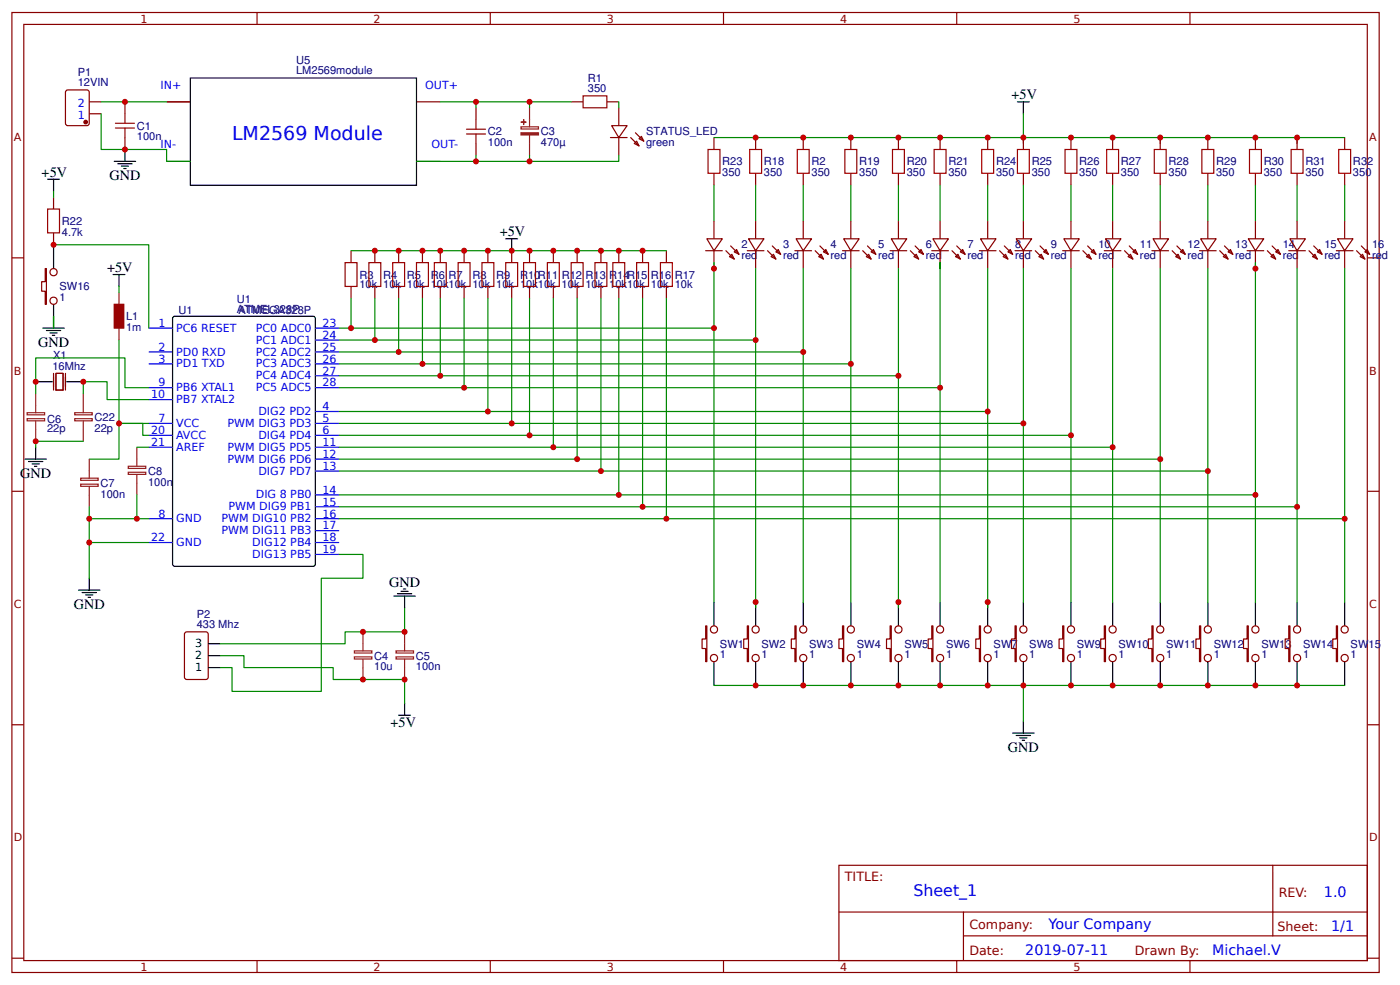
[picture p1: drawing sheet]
<svg xmlns="http://www.w3.org/2000/svg" width="311mm" height="219mm" viewBox="0 0 311 219" stroke-linecap="round" stroke-linejoin="round" font-family="sans-serif">
<g fill="none" stroke="#800" stroke-width=".26">
<path d="M2.6 2.8h304.1v213.2h-304.1zM5.3 5.4h298.7v208h-298.7zM57.1 2.8v2.6M109 2.8v2.6M160.9 2.8v2.6M212.7 2.8v2.6M264.6 2.8v2.6M2.6 57.3h2.7M304 57.3h2.7M2.6 109.1h2.7M304 109.1h2.7M2.6 161h2.7"/>
<path d="M304 161h2.7M186.5 192.2h117.5v21.2h-117.5zM283 192.2v15.7M2.6 212.9h2.7M57.1 213.4v2.6M109 213.4v2.6M160.9 213.4v2.6M186.6 202.6h117.3M212.7 213.4v2.6M214.2 207.9h89.7M214.2 202.6v10.6M264.6 213.4v2.6"/>
<path d="M304 212.9h2.7"/>
</g>
<path d="M38.4 70.5l.5-.3h30.7l.4 .3 .1 54.8-.2 .4-31 .1-.5-.3z" fill="#fff" stroke="#000" stroke-width=".26"/>
<g fill="none" stroke="#00f" stroke-width=".26">
<path d="M33.1 72.9h5.3M33.1 78.2h5.3M70.1 72.9h5.3M70.1 78.2h5.3M70.1 75.5h5.3M33.1 80.8h5.3M33.1 94.1h5.3M33.1 96.7h5.3M33.1 86.1h5.3M33.1 88.8h5.3M33.1 99.4h5.3M70.1 80.8h5.3"/>
<path d="M70.1 91.4h5.3M70.1 94.1h5.3M70.1 96.7h5.3M70.1 86.1h5.3M70.1 99.4h5.3M70.1 83.5h5.3M33.1 115.2h5.3M70.1 115.2h5.3M70.1 102h5.3M70.1 104.6h5.3M70.1 109.9h5.3M70.1 112.6h5.3"/>
<path d="M70.1 117.9h5.3M33.1 120.5h5.3M70.1 120.5h5.3M70.1 123.2h5.3"/>
</g>
<g fill="none" stroke="#800" stroke-width=".26">
<path d="M14.8 20h4.5l.5 .2v7.2l-.2 .4-4.5 .1-.5-.2v-7.2zM19.8 25.3h2.7M19.8 22.6h2.7M27.8 22.6v2.7M27.8 30.6v2.6M37 22.6h5.3M37 35.9h5.3M92.6 22.6h5.3M92.6 35.9h5.3M105.8 23.9v2.7M105.8 31.9v2.6M127 22.6h2.6"/>
<path d="M134.9 22.6h2.7M135.7 30.6h3.7M136 27.9h3.4l-1.8 2.7zM137.6 23.9v4M137.6 30.6v3.9M140.2 30.6l1.9 1.8M141 31.9l.6-.5 .5 1zM141.3 29.5l1.8 1.9M142.1 30.8l.5-.5 .5 1.1zM158.7 30.6v2.6M158.7 38.5v2.6M168 30.6v2.6"/>
<path d="M168 38.5v2.6M178.6 30.6v2.6M178.6 38.5v2.6M189.2 30.6v2.6M189.2 38.5v2.6M199.8 30.6v2.6M199.8 38.5v2.6M209 30.6v2.6M209 38.5v2.6M219.6 30.6v2.6M219.6 38.5v2.6M227.5 30.6v2.6"/>
<path d="M227.5 38.5v2.6M238.1 30.6v2.6M238.1 38.5v2.6M247.4 30.6v2.6M247.4 38.5v2.6M258 30.6v2.6M258 38.5v2.6M268.6 30.6v2.6M268.6 38.5v2.6M279.1 30.6v2.6M279.1 38.5v2.6M288.4 30.6v2.6"/>
<path d="M288.4 38.5v2.6M299 30.6v2.6M299 38.5v2.6M10.1 59.7h.2v7.9h-.2v-2.9h-.8v-2.1h.8zM11.9 43.8v2.6M11.9 51.7v2.7M78.1 55.7v2.6M83.3 55.7v2.6M88.6 55.7v2.6M93.9 55.7v2.6M97.9 55.7v2.6M103.2 55.7v2.6"/>
<path d="M108.5 55.7v2.6M113.8 55.7v2.6M117.7 55.7v2.6M123 55.7v2.6M128.3 55.7v2.6M133.6 55.7v2.6M137.6 55.7v2.6M142.9 55.7v2.6M148.2 55.7v2.6M156.9 55.7h3.7M157.2 53h3.4l-1.9 2.7zM158.7 49.1v3.9"/>
<path d="M158.7 55.7v4M161.4 55.7l1.8 1.8M162.5 54.6l1.8 1.9M162.7 56.5l.5 1-1-.5zM163.2 56l.6-.6 .5 1.1zM166.2 55.7h3.7M166.4 53h3.5l-1.9 2.7zM168 49.1v3.9M168 55.7v4M170.7 55.7l1.8 1.8M171.4 57l.6-.5 .5 1zM171.7 54.6l1.9 1.9"/>
<path d="M172.5 56l.5-.6 .6 1.1zM176.7 55.7h3.7M177 53h3.4l-1.8 2.7zM178.6 49.1v3.9M178.6 55.7v4M181.2 55.7l1.9 1.8M182 57l.6-.5 .5 1zM182.3 54.6l1.8 1.9M183.1 56l.5-.6 .5 1.1zM187.3 55.7h3.7M187.6 53h3.4l-1.8 2.7zM189.2 49.1v3.9"/>
<path d="M189.2 55.7v4M191.8 55.7l1.9 1.8M192.6 57l.5-.5 .6 1zM192.9 54.6l1.8 1.9M193.7 56l.5-.6 .5 1.1zM197.9 55.7h3.7M198.2 53h3.4l-1.8 2.7zM199.8 49.1v3.9M199.8 55.7v4M202.4 55.7l1.9 1.8M203.2 57l.5-.5 .6 1zM203.5 54.6l1.8 1.9"/>
<path d="M204.3 56l.5-.6 .5 1.1zM207.2 55.7h3.7M207.4 53h3.5l-1.9 2.7zM209 49.1v3.9M209 55.7v4M211.7 55.7l1.8 1.8M212.5 57l.5-.5 .5 1zM212.7 54.6l1.9 1.9M213.5 56l.5-.6 .6 1.1zM217.8 55.7h3.7M218 53h3.5l-1.9 2.7zM219.6 49.1v3.9"/>
<path d="M219.6 55.7v4M222.2 55.7l1.9 1.8M223 57l.6-.5 .5 1zM223.3 54.6l1.9 1.9M224.6 55.4l.6 1.1-1.1-.5zM225.7 55.7h3.7M226 53h3.4l-1.9 2.7zM227.5 49.1v3.9M227.5 55.7v4M230.2 55.7l1.8 1.8M231 57l.5-.5 .5 1zM231.2 54.6l1.9 1.9"/>
<path d="M232.6 55.4l.5 1.1-1.1-.5zM236.3 55.7h3.7M236.5 53h3.5l-1.9 2.7zM238.1 49.1v3.9M238.1 55.7v4M240.8 55.7l1.8 1.8M241.6 57l.5-.5 .5 1zM241.8 54.6l1.9 1.9M242.6 56l.6-.6 .5 1.1zM245.5 55.7h3.7M245.8 53h3.4l-1.8 2.7zM247.4 49.1v3.9"/>
<path d="M247.4 55.7v4M250 55.7l1.9 1.8M250.8 57l.6-.5 .5 1zM251.1 54.6l1.8 1.9M251.9 56l.5-.6 .5 1.1zM256.1 55.7h3.7M256.4 53h3.4l-1.8 2.7zM258 49.1v3.9M258 55.7v4M260.6 55.7l1.9 1.8M261.4 57l.5-.5 .6 1zM261.7 54.6l1.8 1.9"/>
<path d="M262.5 56l.5-.6 .5 1.1zM266.7 55.7h3.7M267 53h3.4l-1.8 2.7zM268.6 49.1v3.9M268.6 55.7v4M271.2 55.7l1.8 1.8M272 57l.5-.5 .5 1zM272.3 54.6l1.8 1.9M273 56l.6-.6 .5 1.1zM277.3 55.7h3.7M277.5 53h3.5l-1.9 2.7zM279.1 49.1v3.9"/>
<path d="M279.1 55.7v4M281.8 55.7l1.8 1.8M282.8 54.6l1.9 1.9M283.1 56.5l.5 1-1-.5zM284.2 55.4l.5 1.1-1.1-.5zM286.5 55.7h3.7M286.8 53h3.4l-1.8 2.7zM288.4 49.1v3.9M288.4 55.7v4M291 55.7l1.9 1.8M291.8 57l.6-.5 .5 1zM292.1 54.6l1.9 1.9"/>
<path d="M292.9 56l.5-.6 .6 1.1zM297.1 55.7h3.7M297.4 53h3.4l-1.8 2.7zM299 49.1v3.9M299 55.7v4M301.6 55.7l1.9 1.8M302.7 54.6l1.8 1.9M302.9 56.5l.6 1-1.1-.5zM304 55.4l.5 1.1-1-.5zM78.1 63.6v2.7M83.3 63.6v2.7M88.6 63.6v2.7"/>
<path d="M93.9 63.6v2.7M97.9 63.6v2.7M103.2 63.6v2.7M108.5 63.6v2.7M113.8 63.6v2.7M117.7 63.6v2.7M123 63.6v2.7M128.3 63.6v2.7M133.6 63.6v2.7M137.6 63.6v2.7M142.9 63.6v2.7M148.2 63.6v2.7"/>
<path d="M11.9 82.9v3.8M12.4 82.9h1.6v3.8h-1.6zM14.6 82.9v3.8M156.9 139h.3v8h-.3v-2.9h-.8v-2.2h.8zM166.2 139h.2v8h-.2v-2.9h-.8v-2.2h.8zM176.7 139h.3v8h-.3v-2.9h-.8v-2.2h.8zM187.3 139h.3v8h-.3v-2.9h-.8v-2.2h.8zM197.9 139h.3v8h-.3v-2.9h-.8v-2.2h.8zM207.2 139h.2v8h-.2v-2.9h-.8v-2.2h.8zM217.8 139h.2v8h-.2v-2.9h-.8v-2.2h.8zM225.7 139h.3v8h-.3v-2.9h-.8v-2.2h.8zM227.5 139a.81 .81 0 0 0-.7 1.1 .81 .81 0 0 0 1.3 .4 .81 .81 0 0 0-.1-1.3l-.5-.2"/>
<path d="M236.3 139h.2v8h-.2v-2.9h-.8v-2.2h.8zM245.5 139h.3v8h-.3v-2.9h-.8v-2.2h.8zM247.4 139a.81 .81 0 0 0-.7 1.1 .81 .81 0 0 0 1.2 .4 .81 .81 0 0 0-.1-1.3l-.4-.2M256.1 139h.3v8h-.3v-2.9h-.8v-2.2h.8zM266.7 139h.3v8h-.3v-2.9h-.8v-2.2h.8zM277.3 139h.2v8h-.2v-2.9h-.8v-2.2h.8zM286.5 139h.3v8h-.3v-2.9h-.7v-2.2h.7zM297.1 139h.3v8h-.3v-2.9h-.8v-2.2h.8zM41.1 140.6l.4-.2h4.3l.4 .2 .1 9.8-.3 .5h-4.5l-.4-.2zM227.5 145.4a.81 .81 0 0 0-.7 1.1 .81 .81 0 0 0 1.3 .3 .81 .81 0 0 0-.1-1.3l-.5-.1M247.4 145.4a.81 .81 0 0 0-.7 1.1 .81 .81 0 0 0 1.2 .3 .81 .81 0 0 0-.1-1.3l-.4-.1"/>
<circle cx="11.9" cy="66.8" r=".8"/>
<circle cx="11.9" cy="60.5" r=".8"/>
<circle cx="158.8" cy="139.8" r=".8"/>
<circle cx="168" cy="139.8" r=".8"/>
<circle cx="178.6" cy="139.8" r=".8"/>
<circle cx="189.2" cy="139.8" r=".8"/>
<circle cx="199.8" cy="139.8" r=".8"/>
<circle cx="209" cy="139.8" r=".8"/>
<circle cx="219.6" cy="139.8" r=".8"/>
<circle cx="238.1" cy="139.8" r=".8"/>
<circle cx="258" cy="139.8" r=".8"/>
<circle cx="268.6" cy="139.8" r=".8"/>
<circle cx="279.1" cy="139.8" r=".8"/>
<circle cx="288.4" cy="139.8" r=".8"/>
<circle cx="299" cy="139.8" r=".8"/>
<circle cx="158.8" cy="146.2" r=".8"/>
<circle cx="168" cy="146.2" r=".8"/>
<circle cx="178.6" cy="146.2" r=".8"/>
<circle cx="189.2" cy="146.2" r=".8"/>
<circle cx="199.8" cy="146.2" r=".8"/>
<circle cx="209" cy="146.2" r=".8"/>
<circle cx="219.6" cy="146.2" r=".8"/>
<circle cx="238.1" cy="146.2" r=".8"/>
<circle cx="258" cy="146.2" r=".8"/>
<circle cx="268.6" cy="146.2" r=".8"/>
<circle cx="279.1" cy="146.2" r=".8"/>
<circle cx="288.4" cy="146.2" r=".8"/>
<circle cx="299" cy="146.2" r=".8"/>
</g>
<circle cx="19" cy="27.1" r=".4" fill="#800" stroke="#800" stroke-width=".26"/>
<g fill="none" stroke="#a00000" stroke-width=".26">
<path d="M25.7 28.4h4.2M25.7 27.4h4.2M27.8 25.3v2.1M27.8 28.4v2.2M103.7 29.8h4.2M103.7 28.7h4.2M105.8 26.6v2.1M105.8 29.8v2.1M129.6 21.3h5.3v2.6h-5.3zM157.4 33.2h2.7v5.3h-2.7zM166.7 33.2h2.6v5.3h-2.6zM177.3 33.2h2.6v5.3h-2.6z"/>
<path d="M187.9 33.2h2.6v5.3h-2.6zM198.4 33.2h2.7v5.3h-2.7zM207.7 33.2h2.6v5.3h-2.6zM218.3 33.2h2.6v5.3h-2.6zM226.2 33.2h2.7v5.3h-2.7zM236.8 33.2h2.6v5.3h-2.6zM246.1 33.2h2.6v5.3h-2.6zM256.6 33.2h2.7v5.3h-2.7zM267.2 33.2h2.7v5.3h-2.7zM277.8 33.2h2.7v5.3h-2.7zM287.1 33.2h2.6v5.3h-2.6zM297.7 33.2h2.6v5.3h-2.6z"/>
<path d="M10.6 46.4h2.6v5.3h-2.6zM76.7 58.3h2.7v5.3h-2.7zM82 58.3h2.7v5.3h-2.7zM87.3 58.3h2.7v5.3h-2.7zM92.6 58.3h2.6v5.3h-2.6zM96.6 58.3h2.6v5.3h-2.6zM101.9 58.3h2.6v5.3h-2.6zM107.2 58.3h2.6v5.3h-2.6zM112.4 58.3h2.7v5.3h-2.7zM116.4 58.3h2.7v5.3h-2.7zM121.7 58.3h2.7v5.3h-2.7zM127 58.3h2.6v5.3h-2.6z"/>
<path d="M132.3 58.3h2.6v5.3h-2.6zM136.3 58.3h2.6v5.3h-2.6zM141.6 58.3h2.6v5.3h-2.6zM146.8 58.3h2.7v5.3h-2.7z"/>
</g>
<g fill="none" stroke="#080" stroke-width=".26">
<path d="M22.5 25.3v7.9h14.5v2.7h5.3M22.5 22.6h19.8M97.9 22.6h29.1M105.8 22.6v1.3M105.8 34.5v1.4M117.7 22.6v1.3M117.7 34.5v1.4M137.6 34.5v1.4h-45M137.6 22.6v1.3M227.5 25.3v5.3h-68.8M227.5 31.9v-1.3h30.5v1.3M258 30.6h30.4v1.3"/>
<path d="M288.4 30.6h10.6M11.9 54.4h21.2v18.5M11.9 42.5v1.3M78.1 55.7h70.1M158.7 41.1v8M158.7 58.3v75.4M168 41.1v8M168 59.7v75.4M178.6 41.1v8M178.6 59.7v74M189.2 41.1v8M189.2 59.7v74"/>
<path d="M199.8 41.1v8M199.8 59.7v75.4M209 59.7v-1.4v75.4M209 41.1v8M219.6 41.1v8M219.6 59.7v75.4M227.5 41.1v8M227.5 59.7v74M238.1 41.1v8M238.1 59.7v74M247.4 41.1v8M247.4 59.7v74"/>
<path d="M258 41.1v8M258 59.7v74M268.6 41.1v8M268.6 59.7v74M279.1 41.1v8M279.1 58.3v75.4M288.4 41.1v8M288.4 59.7v74M299 41.1v8M299 59.7v74M11.9 70.2v2.7M26.5 75.5v18.6h5.2v2.6h1.4"/>
<path d="M26.5 63.6v1.4M75.4 72.9h83.3M75.4 75.5h92.6M75.4 78.2h103.2M78.1 66.3v6.6M83.3 66.3v9.2M88.6 66.3v11.9M93.9 66.3v14.5M97.9 66.3v17.2M103.2 66.3v19.8M108.5 66.3v25.1M113.8 66.3v27.8"/>
<path d="M117.7 66.3v30.4M123 66.3v33.1M128.3 66.3v35.7M133.6 66.3v38.3M137.6 66.3v43.6M142.9 66.3v46.3M148.2 66.3v48.9M18.5 87.4v-2.6h5.3v4h9.3M18.5 98h-10.6v1.4M30.4 99.4h2.7M33.1 94.1h-6.6v7.9h-6.7M33.1 86.1h-5.3v-6.6h-19.9v7.9"/>
<path d="M75.4 80.8h113.8M75.4 83.5h124.4M75.4 86.1h133.6M75.4 91.4h144.2M75.4 94.1h152.1M75.4 96.7h162.7M75.4 99.4h172M19.8 112.6v2.6M30.4 109.9v5.3M33.1 115.2h-13.3v5.3M75.4 102h182.6M75.4 104.6h193.2"/>
<path d="M75.4 109.9h203.7M75.4 112.6h213M75.4 115.2h223.6M33.1 120.5h-13.3v8M75.4 123.2h5.3v5.3h-9.3v25.1h-19.8v-5.3h-2.7M90 135.1v5.3h-13.3v2.6h-27.8M48.9 145.7h5.3v2.6h19.9v2.6h15.9v5.3M158.7 152.3h140.3M227.5 152.3v7.9"/>
</g>
<g fill="none" stroke="#8d2323" stroke-width=".26">
<path d="M115.8 28.2h3.9v.5h-3.9zM117.7 23.9v4.3M117.7 30v4.5M26.5 65v2.6M26.5 72.9v2.6M6 93h3.9v.5h-3.9zM6 91.7h3.9v.5h-3.9zM7.9 87.4v4.3M7.9 93.5v4.5M16.6 93h3.9v.5h-3.9zM16.6 91.7h3.9v.5h-3.9zM18.5 87.4v4.3"/>
<path d="M18.5 93.5v4.5M30.4 99.4v4.2M17.9 107.6h3.9v.4h-3.9zM17.9 106.2h3.9v.5h-3.9zM19.8 102v4.2M19.8 108.1v4.5M28.5 104.9h3.9v.5h-3.9zM28.5 103.6h3.9v.5h-3.9zM30.4 105.4v4.5M78.8 145.9h3.9v.5h-3.9zM78.8 144.6h3.9v.5h-3.9zM80.7 140.4v4.2"/>
<path d="M80.7 146.4v4.5M88.1 145.9h3.8v.5h-3.8zM88.1 144.6h3.8v.5h-3.8zM90 140.4v4.2M90 146.4v4.5"/>
</g>
<g fill="#8d2323" stroke="#8d2323" stroke-width=".26">
<path d="M115.8 29.5h3.9v.5h-3.9z"/>
<path d="M115.9 27.1h1z"/>
<path d="M116.4 26.6v1z"/>
</g>
<g fill="none" stroke="#000" stroke-width=".26">
<path d="M42.3 17.3h50.3v23.8h-50.3zM10.6 39.8h2.6M11.9 39.8v2.7M25.4 35.9h4.8M26.2 36.4h3.2M27 36.9h1.6M27.5 37.4h.5M27.8 33.2v2.7M226.2 22.6h2.7M227.5 22.6v2.7M11.9 54.4v5.3M112.4 53h2.7"/>
<path d="M113.8 53v2.7M9.5 72.9h4.8M10.3 73.4h3.2M11.1 74h1.6M11.6 74.5h.6M11.9 67.6v5.3M25.1 61h2.7M26.5 61v2.6M7.9 84.8h3.7M7.9 99.4v2.6M14.8 84.8h3.7M5.6 102h4.7"/>
<path d="M6.3 102.5h3.2M7.1 103.1h1.6M7.7 103.6h.5M17.5 131.1h4.7M18.3 131.6h3.1M19 132.2h1.6M19.6 132.7h.5M19.8 128.5v2.6M87.6 132.4h4.7M88.4 131.9h3.1M89.2 131.4h1.6M89.7 130.8h.5"/>
<path d="M90 132.4v2.7M158.7 133.7v5.3M168 133.7v5.3M178.6 133.7v5.3M189.2 133.7v5.3M199.8 133.7v5.3M209 133.7v5.3M219.6 133.7v5.3M227.5 133.7v5.3M238.1 133.7v5.3M247.4 133.7v5.3M258 133.7v5.3"/>
<path d="M268.6 133.7v5.3M279.1 133.7v5.3M288.4 133.7v5.3M299 133.7v5.3M46.3 143h2.6M46.3 148.3h2.6M46.3 145.7h2.6M88.6 158.9h2.7M90 156.2v2.7M158.7 147v5.3M168 147v5.3M178.6 147v5.3"/>
<path d="M189.2 147v5.3M199.8 147v5.3M209 147v5.3M219.6 147v5.3M227.5 147v5.3M238.1 147v5.3M247.4 147v5.3M258 147v5.3M268.6 147v5.3M279.1 147v5.3M288.4 147v5.3M299 147v5.3"/>
<path d="M225.2 162.9h4.7M226 163.4h3.1M226.7 163.9h1.6M227.3 164.4h.5M227.5 160.2v2.7"/>
</g>
<path d="M25.4 67.6h2.1v5.3h-2.1z" fill="#a00000" stroke="#a00000" stroke-width=".26"/>
<g fill="#c00">
<circle cx="117.7" cy="35.9" r=".66"/>
<circle cx="105.8" cy="22.6" r=".66"/>
<circle cx="27.8" cy="22.6" r=".66"/>
<circle cx="288.4" cy="30.6" r=".66"/>
<circle cx="268.6" cy="30.6" r=".66"/>
<circle cx="247.4" cy="30.6" r=".66"/>
<circle cx="209" cy="30.6" r=".66"/>
<circle cx="189.2" cy="30.6" r=".66"/>
<circle cx="19.8" cy="120.5" r=".66"/>
<circle cx="19.8" cy="115.2" r=".66"/>
<circle cx="26.5" cy="94.1" r=".66"/>
<circle cx="11.9" cy="54.4" r=".66"/>
<circle cx="90" cy="140.4" r=".66"/>
<circle cx="80.7" cy="140.4" r=".66"/>
<circle cx="258" cy="30.6" r=".66"/>
<circle cx="227.5" cy="30.6" r=".66"/>
<circle cx="148.2" cy="115.2" r=".66"/>
<circle cx="137.6" cy="109.9" r=".66"/>
<circle cx="128.3" cy="102" r=".66"/>
<circle cx="123" cy="99.4" r=".66"/>
<circle cx="117.7" cy="96.7" r=".66"/>
<circle cx="108.5" cy="91.4" r=".66"/>
<circle cx="97.9" cy="83.5" r=".66"/>
<circle cx="88.6" cy="78.2" r=".66"/>
<circle cx="113.8" cy="55.7" r=".66"/>
<circle cx="299" cy="115.2" r=".66"/>
<circle cx="279.1" cy="109.9" r=".66"/>
<circle cx="258" cy="102" r=".66"/>
<circle cx="238.1" cy="96.7" r=".66"/>
<circle cx="219.6" cy="91.4" r=".66"/>
<circle cx="199.8" cy="83.5" r=".66"/>
<circle cx="178.6" cy="78.2" r=".66"/>
<circle cx="158.8" cy="72.9" r=".66"/>
<circle cx="219.6" cy="133.7" r=".66"/>
<circle cx="199.8" cy="133.7" r=".66"/>
<circle cx="168" cy="133.7" r=".66"/>
<circle cx="158.8" cy="59.7" r=".66"/>
<circle cx="279.1" cy="59.7" r=".66"/>
<circle cx="168" cy="75.5" r=".66"/>
<circle cx="189.2" cy="80.8" r=".66"/>
<circle cx="209" cy="86.1" r=".66"/>
<circle cx="227.5" cy="94.1" r=".66"/>
<circle cx="247.4" cy="99.4" r=".66"/>
<circle cx="268.6" cy="104.6" r=".66"/>
<circle cx="288.4" cy="112.6" r=".66"/>
<circle cx="288.4" cy="152.3" r=".66"/>
<circle cx="279.1" cy="152.3" r=".66"/>
<circle cx="268.6" cy="152.3" r=".66"/>
<circle cx="258" cy="152.3" r=".66"/>
<circle cx="247.4" cy="152.3" r=".66"/>
<circle cx="238.1" cy="152.3" r=".66"/>
<circle cx="227.5" cy="152.3" r=".66"/>
<circle cx="219.6" cy="152.3" r=".66"/>
<circle cx="209" cy="152.3" r=".66"/>
<circle cx="199.8" cy="152.3" r=".66"/>
<circle cx="189.2" cy="152.3" r=".66"/>
<circle cx="178.6" cy="152.3" r=".66"/>
<circle cx="168" cy="152.3" r=".66"/>
<circle cx="83.3" cy="75.5" r=".66"/>
<circle cx="93.9" cy="80.8" r=".66"/>
<circle cx="103.2" cy="86.1" r=".66"/>
<circle cx="113.8" cy="94.1" r=".66"/>
<circle cx="133.6" cy="104.6" r=".66"/>
<circle cx="142.9" cy="112.6" r=".66"/>
<circle cx="80.7" cy="150.9" r=".66"/>
<circle cx="90" cy="150.9" r=".66"/>
<circle cx="78.1" cy="72.9" r=".66"/>
<circle cx="30.4" cy="115.2" r=".66"/>
<circle cx="178.6" cy="30.6" r=".66"/>
<circle cx="199.8" cy="30.6" r=".66"/>
<circle cx="219.6" cy="30.6" r=".66"/>
<circle cx="238.1" cy="30.6" r=".66"/>
<circle cx="279.1" cy="30.6" r=".66"/>
<circle cx="168" cy="30.6" r=".66"/>
<circle cx="7.9" cy="98" r=".66"/>
<circle cx="18.5" cy="84.8" r=".66"/>
<circle cx="7.9" cy="84.8" r=".66"/>
<circle cx="137.6" cy="55.7" r=".66"/>
<circle cx="133.6" cy="55.7" r=".66"/>
<circle cx="128.3" cy="55.7" r=".66"/>
<circle cx="123" cy="55.7" r=".66"/>
<circle cx="108.5" cy="55.7" r=".66"/>
<circle cx="103.2" cy="55.7" r=".66"/>
<circle cx="97.9" cy="55.7" r=".66"/>
<circle cx="93.9" cy="55.7" r=".66"/>
<circle cx="88.6" cy="55.7" r=".66"/>
<circle cx="83.3" cy="55.7" r=".66"/>
<circle cx="117.7" cy="55.7" r=".66"/>
<circle cx="142.9" cy="55.7" r=".66"/>
<circle cx="27.8" cy="33.2" r=".66"/>
<circle cx="117.7" cy="22.6" r=".66"/>
<circle cx="105.8" cy="35.9" r=".66"/>
</g>
<text font-size="4.2" fill="#00f" x="51.6" y="31.1">LM2569 Module</text>
<text font-size="3.5" fill="#00f" x="203.1" y="199">Sheet_1</text>
<g font-size="3.2">
<text x="224.9" y="22.1">+5V</text>
<text x="9.3" y="39.3">+5V</text>
<text x="24.3" y="40.1">GND</text>
<text x="111.1" y="52.5">+5V</text>
<text x="23.8" y="60.5">+5V</text>
<text x="8.5" y="77.1">GND</text>
<text x="4.5" y="106.2">GND</text>
<text x="86.5" y="130.3">GND</text>
<text x="16.4" y="135.3">GND</text>
<text x="86.8" y="161.5">+5V</text>
<text x="224.1" y="167.1">GND</text>
</g>
<g font-size="3.2" fill="#00f">
<text x="294.4" y="199.2">1.0</text>
<text x="233.2" y="206.3">Your Company</text>
<text x="296" y="206.9">1/1</text>
<text x="228" y="212.2">2019-07-11</text>
<text x="269.5" y="212.1">Michael.V</text>
</g>
<g font-size="2.8" fill="#800">
<text x="187.9" y="195.7">TITLE:</text>
<text x="284.3" y="199.2">REV:</text>
<text x="215.5" y="206.3">Company:</text>
<text x="284.1" y="206.8">Sheet:</text>
<text x="215.5" y="212.1">Date:</text>
<text x="252.3" y="212.1">Drawn By:</text>
</g>
<g font-size="2.5" fill="#800">
<text x="31.2" y="5">1</text>
<text x="83.1" y="5">2</text>
<text x="134.9" y="5">3</text>
<text x="186.8" y="5">4</text>
<text x="238.7" y="5">5</text>
<text x="3" y="31.4">A</text>
<text x="304.4" y="31.4">A</text>
<text x="3" y="83.2">B</text>
<text x="304.4" y="83.2">B</text>
<text x="3" y="135.1">C</text>
<text x="304.4" y="135.1">C</text>
<text x="3" y="186.9">D</text>
<text x="304.4" y="186.9">D</text>
<text x="31.2" y="215.6">1</text>
<text x="83.1" y="215.6">2</text>
<text x="134.9" y="215.6">3</text>
<text x="186.8" y="215.6">4</text>
<text x="238.7" y="215.6">5</text>
</g>
<g font-size="2.5" fill="#000080">
<text x="17.3" y="17">P1</text>
<text x="65.8" y="16.5">LM2569module</text>
<text x="65.8" y="14.2">U5</text>
<text x="17.3" y="19.2">12VIN</text>
<text x="130.7" y="20.5">350</text>
<text x="130.7" y="18.1">R1</text>
<text x="30.4" y="28.8">C1</text>
<text x="30.4" y="31.2">100n</text>
<text x="108.5" y="32.5">100n</text>
<text x="108.5" y="30.1">C2</text>
<text x="120.3" y="32.5">470µ</text>
<text x="120.3" y="30.1">C3</text>
<text x="143.7" y="32.4">green</text>
<text x="143.7" y="30">STATUS_LED</text>
<text x="160.6" y="39">350</text>
<text x="160.6" y="36.6">R23</text>
<text x="169.9" y="39">350</text>
<text x="169.9" y="36.6">R18</text>
<text x="180.4" y="39">350</text>
<text x="180.4" y="36.6">R2</text>
<text x="191" y="39">350</text>
<text x="191" y="36.6">R19</text>
<text x="201.6" y="39">350</text>
<text x="201.6" y="36.6">R20</text>
<text x="210.9" y="39">350</text>
<text x="210.9" y="36.6">R21</text>
<text x="221.5" y="39">350</text>
<text x="221.5" y="36.6">R24</text>
<text x="229.4" y="39">350</text>
<text x="229.4" y="36.6">R25</text>
<text x="240" y="39">350</text>
<text x="240" y="36.6">R26</text>
<text x="249.2" y="39">350</text>
<text x="249.2" y="36.6">R27</text>
<text x="259.8" y="39">350</text>
<text x="259.8" y="36.6">R28</text>
<text x="270.4" y="39">350</text>
<text x="270.4" y="36.6">R29</text>
<text x="281" y="39">350</text>
<text x="281" y="36.6">R30</text>
<text x="290.2" y="39">350</text>
<text x="290.2" y="36.6">R31</text>
<text x="300.8" y="39">350</text>
<text x="300.8" y="36.6">R32</text>
<text x="13.8" y="52.4">4.7k</text>
<text x="13.8" y="49.9">R22</text>
<text x="164.8" y="57.5">red</text>
<text x="164.8" y="55.2">2</text>
<text x="174.1" y="57.5">red</text>
<text x="174.1" y="55.2">3</text>
<text x="184.7" y="57.5">red</text>
<text x="184.7" y="55.2">4</text>
<text x="195.3" y="57.5">red</text>
<text x="195.3" y="55.2">5</text>
<text x="205.8" y="57.5">red</text>
<text x="205.8" y="55.2">6</text>
<text x="215.1" y="57.5">red</text>
<text x="215.1" y="55.2">7</text>
<text x="225.7" y="57.5">red</text>
<text x="225.7" y="55.2">8</text>
<text x="233.6" y="57.5">red</text>
<text x="233.6" y="55.2">9</text>
<text x="244.2" y="57.5">red</text>
<text x="244.2" y="55.2">10</text>
<text x="253.5" y="57.5">red</text>
<text x="253.5" y="55.2">11</text>
<text x="264.1" y="57.5">red</text>
<text x="264.1" y="55.2">12</text>
<text x="274.6" y="57.5">red</text>
<text x="274.6" y="55.2">13</text>
<text x="285.2" y="57.5">red</text>
<text x="285.2" y="55.2">14</text>
<text x="294.5" y="57.5">red</text>
<text x="294.5" y="55.2">15</text>
<text x="305.1" y="57.5">red</text>
<text x="305.1" y="55.2">16</text>
<text x="13.2" y="64.5">SW16</text>
<text x="79.9" y="64.1">10k</text>
<text x="79.9" y="61.9">R3</text>
<text x="85.2" y="64.1">10k</text>
<text x="85.2" y="61.9">R4</text>
<text x="90.5" y="64.1">10k</text>
<text x="90.5" y="61.9">R5</text>
<text x="95.8" y="64.1">10k10k</text>
<text x="95.8" y="61.9">R6</text>
<text x="99.7" y="61.9">R7</text>
<text x="105" y="64.1">10k</text>
<text x="105" y="61.9">R8</text>
<text x="110.3" y="64.1">10k</text>
<text x="110.3" y="61.9">R9</text>
<text x="115.6" y="64.1">10k10k</text>
<text x="115.6" y="61.9">R10R11</text>
<text x="124.9" y="64.1">10k</text>
<text x="124.9" y="61.9">R12</text>
<text x="130.2" y="64.1">10k</text>
<text x="130.2" y="61.9">R13</text>
<text x="135.5" y="64.1">10k10k</text>
<text x="135.5" y="61.9">R14R15</text>
<text x="144.7" y="64.1">10k</text>
<text x="144.7" y="61.9">R16</text>
<text x="150" y="64.1">10k</text>
<text x="150" y="61.9">R17</text>
<text x="13.2" y="66.9">1</text>
<text x="28" y="71.1">L1</text>
<text x="39.7" y="69.9">U1</text>
<text x="52.6" y="69.5">ATMEL328P</text>
<text x="52.6" y="67.2">U1</text>
<text x="53" y="69.9">ATMEGA328P</text>
<text x="28" y="73.5">1m</text>
<text x="11.7" y="82.2">16Mhz</text>
<text x="11.8" y="79.8">X1</text>
<text x="10.5" y="96">22p</text>
<text x="10.5" y="93.9">C6</text>
<text x="21" y="96">22p</text>
<text x="21" y="93.6">C22</text>
<text x="32.9" y="107.9">100n</text>
<text x="32.9" y="105.5">C8</text>
<text x="22.4" y="110.5">100n</text>
<text x="22.4" y="108.1">C7</text>
<text x="43.7" y="137.2">P2</text>
<text x="43.7" y="139.6">433 Mhz</text>
<text x="160.1" y="143.9">SW1</text>
<text x="169.3" y="143.9">SW2</text>
<text x="179.9" y="143.9">SW3</text>
<text x="190.5" y="143.9">SW4</text>
<text x="201.1" y="143.9">SW5</text>
<text x="210.3" y="143.9">SW6</text>
<text x="220.9" y="143.9">SW7</text>
<text x="228.9" y="143.9">SW8</text>
<text x="239.4" y="143.9">SW9</text>
<text x="248.7" y="143.9">SW10</text>
<text x="259.3" y="143.9">SW11</text>
<text x="269.9" y="143.9">SW12</text>
<text x="280.5" y="143.9">SW13</text>
<text x="289.7" y="143.9">SW14</text>
<text x="300.3" y="143.9">SW15</text>
<text x="83.2" y="148.9">10u</text>
<text x="83.2" y="146.5">C4</text>
<text x="92.5" y="148.9">100n</text>
<text x="92.5" y="146.5">C5</text>
<text x="160.1" y="146.3">1</text>
<text x="169.3" y="146.3">1</text>
<text x="179.9" y="146.3">1</text>
<text x="190.5" y="146.3">1</text>
<text x="201.1" y="146.3">1</text>
<text x="210.3" y="146.3">1</text>
<text x="220.9" y="146.3">1</text>
<text x="228.9" y="146.3">1</text>
<text x="239.4" y="146.3">1</text>
<text x="248.7" y="146.3">1</text>
<text x="259.3" y="146.3">1</text>
<text x="269.9" y="146.3">1</text>
<text x="280.5" y="146.3">1</text>
<text x="289.7" y="146.3">1</text>
<text x="300.3" y="146.3">1</text>
</g>
<g font-size="2.5" fill="#00f">
<text x="17.3" y="23.7">2</text>
<text x="35.7" y="19.7">IN+</text>
<text x="94.5" y="19.7">OUT+</text>
<text x="17.3" y="26.3">1</text>
<text x="35.7" y="32.9">IN-</text>
<text x="95.9" y="32.9">OUT-</text>
<text x="35.2" y="72.6">1</text>
<text x="35.2" y="77.9">2</text>
<text x="39.2" y="73.7">PC6 RESET</text>
<text x="56.9" y="73.7">PC0 ADC0</text>
<text x="56.9" y="76.3">PC1 ADC1</text>
<text x="71.7" y="72.6">23</text>
<text x="71.7" y="75.3">24</text>
<text x="71.7" y="77.9">25</text>
<text x="35.2" y="80.6">3</text>
<text x="39.2" y="79">PD0 RXD</text>
<text x="39.2" y="81.6">PD1 TXD</text>
<text x="56.9" y="79">PC2 ADC2</text>
<text x="56.9" y="81.6">PC3 ADC3</text>
<text x="71.7" y="80.6">26</text>
<text x="71.7" y="83.2">27</text>
<text x="33.6" y="88.5">10</text>
<text x="35.2" y="85.9">9</text>
<text x="39.2" y="86.9">PB6 XTAL1</text>
<text x="39.2" y="89.6">PB7 XTAL2</text>
<text x="56.9" y="84.3">PC4 ADC4</text>
<text x="56.9" y="86.9">PC5 ADC5</text>
<text x="71.7" y="85.9">28</text>
<text x="35.2" y="93.8">7</text>
<text x="39.2" y="94.9">VCC</text>
<text x="50.6" y="94.9">PWM DIG3 PD3</text>
<text x="57.5" y="92.2">DIG2 PD2</text>
<text x="71.7" y="91.1">4</text>
<text x="71.7" y="93.8">5</text>
<text x="33.6" y="96.4">20</text>
<text x="33.6" y="99.1">21</text>
<text x="39.2" y="97.5">AVCC</text>
<text x="39.2" y="100.1">AREF</text>
<text x="50.6" y="100.1">PWM DIG5 PD5</text>
<text x="57.5" y="97.5">DIG4 PD4</text>
<text x="71.7" y="96.4">6</text>
<text x="71.7" y="99.1">11</text>
<text x="71.7" y="101.7">12</text>
<text x="50.6" y="102.8">PWM DIG6 PD6</text>
<text x="57.5" y="105.4">DIG7 PD7</text>
<text x="71.7" y="104.4">13</text>
<text x="50.8" y="113.4">PWM DIG9 PB1</text>
<text x="56.9" y="110.7">DIG 8 PB0</text>
<text x="71.7" y="109.7">14</text>
<text x="71.7" y="112.3">15</text>
<text x="35.2" y="115">8</text>
<text x="39.2" y="116">GND</text>
<text x="49.2" y="116">PWM DIG10 PB2</text>
<text x="49.2" y="118.7">PWM DIG11 PB3</text>
<text x="71.7" y="115">16</text>
<text x="71.7" y="117.6">17</text>
<text x="33.6" y="120.3">22</text>
<text x="39.2" y="121.3">GND</text>
<text x="56.1" y="121.3">DIG12 PB4</text>
<text x="56.1" y="124">DIG13 PB5</text>
<text x="71.7" y="120.3">18</text>
<text x="71.7" y="122.9">19</text>
</g>
<g font-size="2.5">
<text x="43.4" y="143.8">3</text>
<text x="43.4" y="149.1">1</text>
<text x="43.4" y="146.4">2</text>
</g>
</svg>
